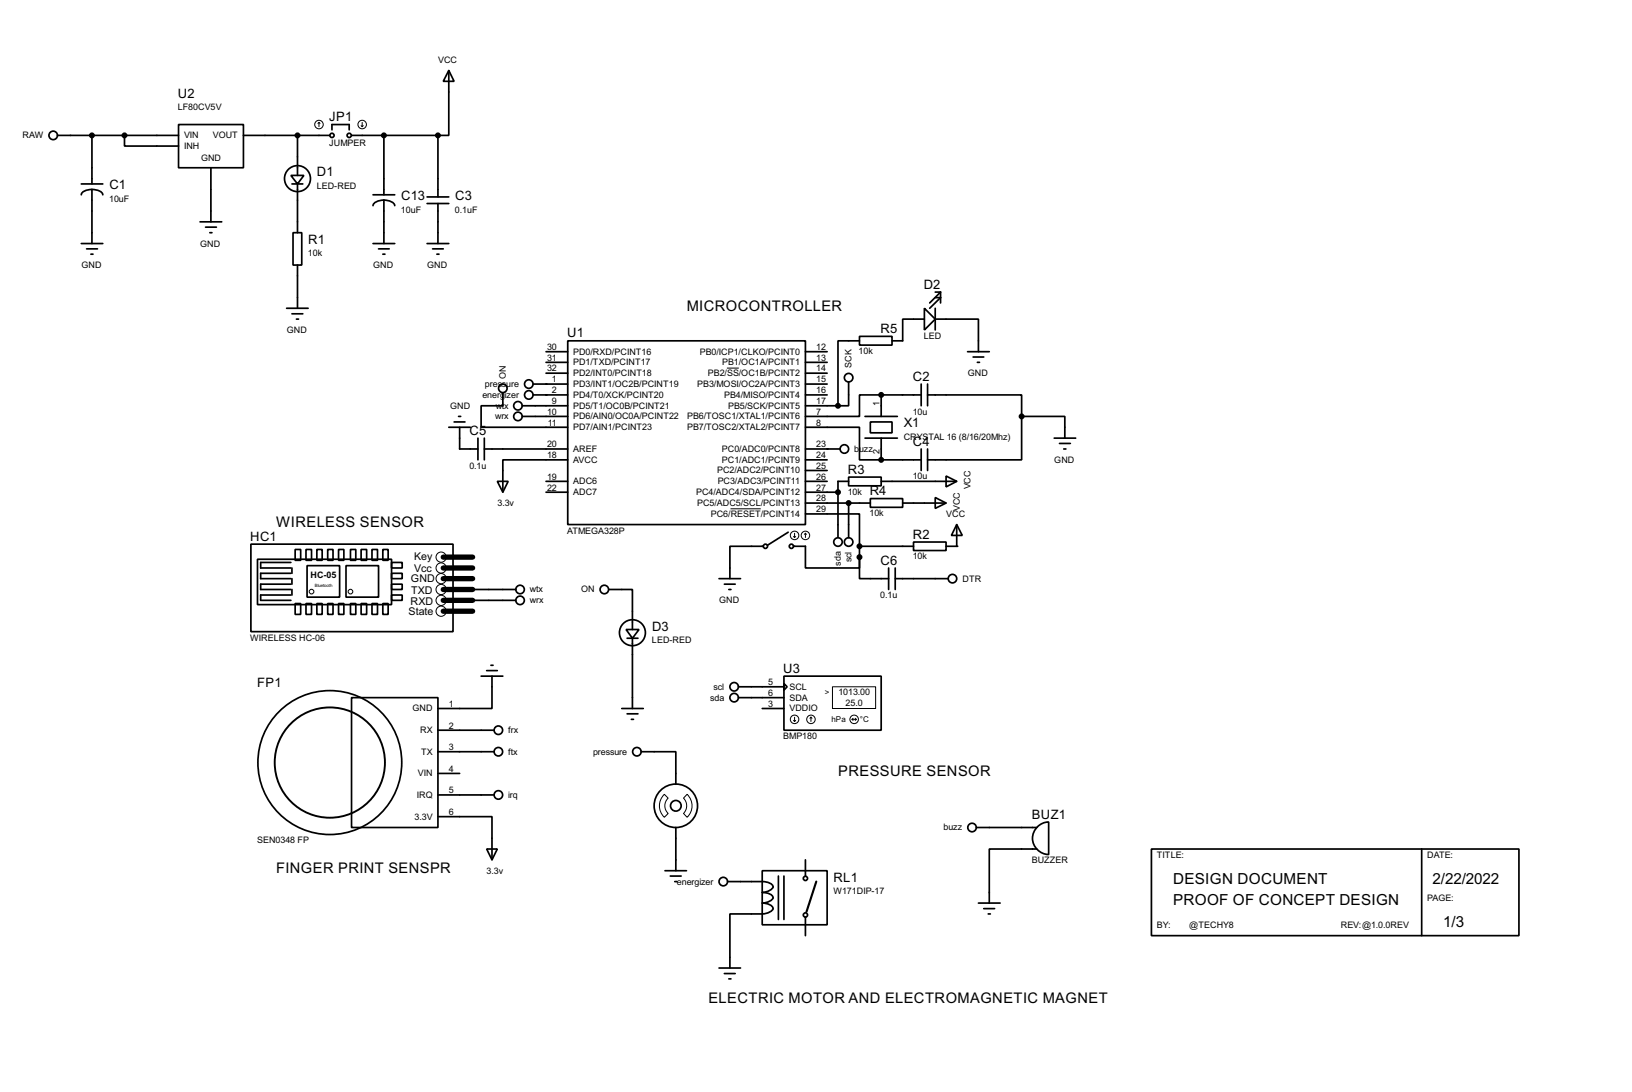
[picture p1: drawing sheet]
<svg xmlns="http://www.w3.org/2000/svg" width="383mm" height="256mm" viewBox="0 0 383 256" stroke-linecap="round" stroke-linejoin="round" font-family="sans-serif">
<g fill="none" stroke="#000" stroke-width=".4">
<path d="M105.5 16.6l1.2 2.5h-2.5zM105.5 16.6v15.2h-2.6M13.5 31.8h28.5M21.6 31.8v11.4M29.3 31.8v2.5h12.7M42 29.3h15.2v10.1h-15.2zM49.6 39.4v12.7M57.2 31.8h20.3M69.9 31.8v9.4M78 30.5v-1.2h4.1v1.2M82.6 31.8h20.3M90.2 31.8v14"/>
<path d="M102.9 31.8v14.5M19.1 43.2h5.1M19.1 57.2h5.1M20.4 58.5h2.5M21.4 59.7h.5M21.6 44.5h.6a2.03 2.03 0 0 1 2 1.3M21.6 44.5h-.6a2.01 2.01 0 0 0-1.9 1.3M21.6 44.5v12.7M47 52.1h5.1M48.3 53.4h2.6M49.3 54.7h.5M68.4 41.2h3l-1.5 2z"/>
<path d="M68.6 43.2h2.6M68.9 54.7h2v7.6h-2zM69.9 43.2v11.5M87.7 57.2h5.1M87.7 45.8h5.1M89 58.5h2.5M90 59.7h.5M90.2 47a2.37 2.37 0 0 1 2.6 1.3M90.2 47a2.37 2.37 0 0 0-2.5 1.3M90.2 47v10.2M100.4 57.2h5.1M100.4 47.8h5.1"/>
<path d="M100.4 46.3h5.1M101.7 58.5h2.5M102.7 59.7h.5M102.9 47.8v9.4M67.4 72.4h5M68.6 73.7h2.6M69.7 75h.5M69.9 62.3v10.1M202 79h7.6v2.1h-7.6zM217.2 72.4l2.6 2.6-2.6 2.5zM217.2 75h-5.1v5.1h-2.5M219.8 75h10.1v7.6"/>
<path d="M219.8 72.4v5.1M219.8 69.9h1.2l-2.5 2.5M219.8 68.6h1.2M221 68.6l-2.5 2.6M221 68.6v2.6M106.7 99.1h2.6M107.8 97.8h.5M118.2 92.3v3h-5.1v5.1h20.3M122.7 97.8h10.7M122.7 95.3h10.7M125.3 92.8h8.1M125.3 90.2h8.1"/>
<path d="M128.3 82.6h5.1M128.3 85.1h5.1M128.3 87.7h5.1M133.4 80.1h55.9v43.1h-55.9zM189.3 92.8h5.1M189.3 95.3h7.6M189.3 82.6h5.1M189.3 85.1h5.1M189.3 90.2h5.1M189.3 87.7h5.1M199.4 89.7v5.6h-2.5M202 80.1h-5.1v15.2"/>
<path d="M203.3 97.8h7.6M204.5 99.1h5.1v2.6h-5.1zM207.1 92.8h-5.1v5h-12.7M207.1 92.8v5M207.1 92.8h9.4M216.5 90.2v5.1M218 92.8h22.1v5M218 90.2v5.1M227.4 82.6h5.1M228.7 83.9h2.5M229.7 85.1h.5M240.1 97.8v10.2h-22.1"/>
<path d="M240.1 97.8h10.1v5.1M105.5 100.4h5M108 100.4v5.1h4.3M112.3 102.9v5.1M113.8 105.5h19.6M113.8 102.9v5.1M116.9 113.1h2.5l-1.2 2.5zM128.3 113.1h5.1M128.3 115.6h5.1M133.4 108h-15.2v7.6M189.3 100.4h12.7v7.6h5.1M189.3 108h5.1"/>
<path d="M189.3 113.1h5.1M189.3 118.2h15.2M189.3 115.6h7.6M189.3 105.5h8.1M189.3 110.5h5.1M199.4 112.1h7.7v2h-7.7zM199.4 113.1h-2.5v13.2M199.4 118.2v8.1M203.3 102.9h7.6M204.5 117.1h7.6v2.1h-7.6zM207.1 102.9v5.1M207.1 108h9.4"/>
<path d="M207.1 113.1h17.7M212.1 118.2h10.2M216.5 105.5v5M218 105.5v5M219.8 116.9l2.5 1.3-2.5 1.2zM222.3 111.8l2.5 1.3-2.5 1.3zM247.7 102.9h5.1M249 104.2h2.5M250 105.5h.5M59 127.8h47.5v20.6h-47.5zM60.5 131.4h31.5v10.6h-31.5zM68.4 134.7h-7.1v1.2h7.1"/>
<path d="M68.4 137.2h-7.1v1.3h7.1M68.4 139.8h-7.1v1.2h7.1M68.4 132.1h-7.1v1.3h7.1M68.6 133.4v1.3M68.6 135.9v1.3M68.6 138.5v1.3M69.4 129.1h1.3v2.5h-1.3zM71.9 129.1h1.3v2.5h-1.3zM72.2 132.9h7.6v7.4h-7.6zM74.5 129.1h1.2v2.5h-1.2zM77 129.1h1.3v2.5h-1.3zM79.6 129.1h1.2v2.5h-1.2z"/>
<path d="M81.3 132.9h7.7v7.4h-7.7zM82.4 129.1h1.2v2.5h-1.2zM84.9 129.1h1.3v2.5h-1.3zM87.4 129.1h1.3v2.5h-1.3zM90 129.1h1.2v2.5h-1.2zM92 132.1h2.5v1.3h-2.5zM92 134.7h2.5v1.2h-2.5zM92 137.2h2.5v1.3h-2.5zM92 139.8h2.5v1.2h-2.5zM109.8 138.5h11.4M143.1 138.5h5.5v9.4M169 135.9h5"/>
<path d="M170.2 137.2h2.6M171.3 138.5h.5M179.4 128.3h-7.9v7.6M185.2 125l-4.8 3.1M186.5 128.3h2.8v5.1h12.7v-2.5M189.3 120.7h12.7v7.6M202 130.9v5h6.8M202 128.3v2.6M202 128.3h12.7M208.8 133.4v5.1M210.4 135.9h12.4M210.4 133.4v5.1"/>
<path d="M214.7 127.3h7.6v2h-7.6zM224.8 123.2l1.3 2.6h-2.5zM224.8 123.2v5.1h-2.5M69.4 141.8h1.3v2.5h-1.3zM71.9 141.8h1.3v2.5h-1.3zM74.5 141.8h1.2v2.5h-1.2zM77 141.8h1.3v2.5h-1.3zM79.6 141.8h1.2v2.5h-1.2zM82.4 141.8h1.2v2.5h-1.2zM84.9 141.8h1.3v2.5h-1.3zM87.4 141.8h1.3v2.5h-1.3zM90 141.8h1.2v2.5h-1.2z"/>
<path d="M109.8 141h11.4M113.1 158.8h5.1M114.4 157.5h2.5M115.4 156.3h.5M115.6 158.8v7.6h-12.7M147.1 147.9h3.1l-1.6 2zM147.4 149.9h2.5M148.6 149.9v16.5M184.2 158.8h22.9v12.7h-22.9zM82.6 163.9h20.3v30.5h-20.3zM102.9 171.5h13.2M102.9 176.6h13.2"/>
<path d="M146.1 166.4h5.1M147.4 167.7h2.5M148.4 169h.5M150.7 176.6h8.1v7.6M173.5 161.3h10.7M173.5 163.9h10.7M179.1 166.4h5.1M184.2 160.6l.8 .7-.8 .8zM102.9 191.8h12.7v10.2M102.9 186.7h13.2M102.9 181.7h5.1M114.4 199.4h2.5l-1.3 2.6z"/>
<path d="M158.8 194.4v10.1M229.4 194.4h14.2M243.6 199.4h-11.1v12.7M243.8 194.2a3.8 3.8 0 0 1 2.6-1.1v7.6a3.8 3.8 0 0 1-3.5-2.4 3.8 3.8 0 0 1 .9-4.1zM270.6 199.4h86.3v20.4h-86.3zM334.1 199.4v20.4M156.3 204.5h5M157.5 205.8h2.6M158.6 207.1h.5M171 207.1h8.7a2.08 2.08 0 0 1 2 1.2 2.76 2.76 0 0 1-2.6 1.3h.6a2.08 2.08 0 0 1 2 1.3 2.75 2.75 0 0 1-2.6 1.2 2.37 2.37 0 0 1 2.6 1.3 2.75 2.75 0 0 1-2.6 1.3h-7.6v12.7M179.1 204.5h15.3v12.7h-15.3zM182.9 205.8v10.2"/>
<path d="M184.2 205.8v10.2M189.3 202v3.8M189.3 215.4v4.4M229.9 212.1h5.1M231.2 213.4h2.5M232.2 214.7h.5M169 227.4h5M170.2 228.7h2.6M171.3 229.9h.5"/>
<circle cx="12.5" cy="31.8" r="1"/>
<circle cx="78" cy="31.8" r=".5"/>
<circle cx="82" cy="31.8" r=".5"/>
<circle cx="69.9" cy="42" r="3.1"/>
<circle cx="118.1" cy="91.2" r="1"/>
<circle cx="121.7" cy="95.3" r="1"/>
<circle cx="121.7" cy="97.8" r="1"/>
<circle cx="124.2" cy="90.2" r="1"/>
<circle cx="124.2" cy="92.8" r="1"/>
<circle cx="199.4" cy="88.7" r="1"/>
<circle cx="198.4" cy="105.5" r="1"/>
<circle cx="122.2" cy="138.5" r="1"/>
<circle cx="142" cy="138.5" r="1"/>
<circle cx="179.8" cy="128.3" r=".5"/>
<circle cx="185.9" cy="128.3" r=".5"/>
<circle cx="196.9" cy="127.3" r="1"/>
<circle cx="199.4" cy="127.3" r="1"/>
<circle cx="223.8" cy="135.9" r="1"/>
<circle cx="122.2" cy="141" r="1"/>
<circle cx="148.6" cy="148.6" r="3.1"/>
<circle cx="77.5" cy="179.1" r="16.9"/>
<circle cx="117.1" cy="171.5" r="1"/>
<circle cx="117.1" cy="176.6" r="1"/>
<circle cx="149.6" cy="176.6" r="1"/>
<circle cx="172.5" cy="163.9" r="1"/>
<circle cx="172.5" cy="161.3" r="1"/>
<circle cx="117.1" cy="186.7" r="1"/>
<circle cx="158.8" cy="189.3" r="5.1"/>
<circle cx="158.8" cy="189.3" r="1.25"/>
<circle cx="228.4" cy="194.4" r="1"/>
<circle cx="169.9" cy="207.1" r="1"/>
<circle cx="189.2" cy="214.9" r=".5"/>
<circle cx="189.2" cy="206.3" r=".5"/>
</g>
<g fill="#000">
<circle cx="128.3" cy="92.8" r=".2"/>
<circle cx="128.3" cy="90.2" r=".2"/>
<circle cx="194.4" cy="105.5" r=".2"/>
<circle cx="224.8" cy="128.3" r=".2"/>
</g>
<g fill="#000" stroke="#000" stroke-width=".4">
<circle cx="21.6" cy="31.8" r=".5"/>
<circle cx="29.2" cy="31.8" r=".5"/>
<circle cx="69.9" cy="31.8" r=".5"/>
<circle cx="90.2" cy="31.8" r=".5"/>
<circle cx="102.9" cy="31.8" r=".5"/>
<circle cx="196.9" cy="95.3" r=".5"/>
<circle cx="207" cy="92.8" r=".5"/>
<circle cx="240" cy="97.8" r=".5"/>
<circle cx="196.9" cy="115.6" r=".5"/>
<circle cx="199.4" cy="118.2" r=".5"/>
<circle cx="207" cy="108" r=".5"/>
<circle cx="201.9" cy="130.9" r=".5"/>
<circle cx="201.9" cy="128.3" r=".5"/>
</g>
<g fill="none" stroke="#000" stroke-width=".23">
<path d="M75 28.8l-.3 .2M75 28.8l.2 .2M75 28.8v1M84.9 29.5l.2 .3M85.1 28.8v1M85.4 29.5l-.3 .3M170.8 86.5h2.8M171.7 119.5h7.1M186.5 126l.2 .3M186.7 125.3v1M187 126l-.3 .3M189.3 125.3l-.3 .2"/>
<path d="M189.3 125.3l.2 .2M189.3 125.3v1M186.5 169.2l.2 .3M186.7 168.5v1M187 169.2l-.3 .3M190.6 168.5l-.3 .2M190.6 168.5l.2 .2M190.6 168.5v1M195.6 161.3h10.2v5.1h-10.2zM200.2 169h1M200.2 169l.3 .2M200.5 168.7l-.3 .3"/>
<path d="M201 168.7l.2 .3M201.2 169l-.2 .2M156.1 186.6l.9 .9a2.45 2.45 0 0 0 0 3.6l-.9 .9a3.7 3.7 0 0 1 0-5.4zM161.5 186.6a3.7 3.7 0 0 1 0 5.4l-.9-.9a2.54 2.54 0 0 0 0-3.6z"/>
<circle cx="74.9" cy="29.3" r="1"/>
<circle cx="85.1" cy="29.3" r="1"/>
<circle cx="73.2" cy="139" r=".55"/>
<circle cx="82.3" cy="139" r=".55"/>
<circle cx="103.6" cy="130.9" r="1.2"/>
<circle cx="103.6" cy="133.4" r="1.2"/>
<circle cx="103.6" cy="138.5" r="1.2"/>
<circle cx="103.6" cy="135.9" r="1.2"/>
<circle cx="186.7" cy="125.8" r="1"/>
<circle cx="189.2" cy="125.8" r="1"/>
<circle cx="103.6" cy="141" r="1.2"/>
<circle cx="103.6" cy="143.6" r="1.2"/>
<circle cx="186.7" cy="169" r="1"/>
<circle cx="190.5" cy="169" r="1"/>
<circle cx="200.7" cy="169" r="1"/>
</g>
<circle cx="77.5" cy="179.1" r="13" fill="none" stroke="#000" stroke-width=".45"/>
<path d="M191.8 207.1l-2.3 7.1" fill="none" stroke="#000" stroke-width=".5"/>
<path d="M104.2 130.9h6.9M104.2 133.4h6.9M104.2 135.9h6.9M104.2 138.5h6.9M104.2 141h6.9M104.2 143.6h6.9" fill="none" stroke="#000" stroke-width="1.3"/>
<g font-size="4">
<text x="275.7" y="207.6">DESIGN DOCUMENT</text>
<text x="336.6" y="207.6">2/22/2022</text>
<text x="275.7" y="212.7">PROOF OF CONCEPT DESIGN</text>
<text x="339.1" y="217.7">1/3</text>
</g>
<g font-size="3.9">
<text x="161.4" y="73">MICROCONTROLLER</text>
<text x="64.9" y="123.8">WIRELESS SENSOR</text>
<text x="197" y="182.2">PRESSURE SENSOR</text>
<text x="64.9" y="205.1">FINGER PRINT SENSPR</text>
<text x="166.5" y="235.6">ELECTRIC MOTOR AND ELECTROMAGNETIC MAGNET</text>
</g>
<g font-size="3.4">
<text x="41.8" y="22.9">U2</text>
<text x="77.4" y="28.5">JP1</text>
<text x="74.5" y="41.5">D1</text>
<text x="25.7" y="44.5">C1</text>
<text x="94.3" y="47.1">C13</text>
<text x="107" y="47.1">C3</text>
<text x="72.4" y="57.2">R1</text>
<text x="217.1" y="67.8">D2</text>
<text x="133.3" y="79.3">U1</text>
<text x="206.9" y="78.2">R5</text>
<text x="214.5" y="89.4">C2</text>
<text x="212.4" y="100.4">X1</text>
<text x="110.4" y="102.1">C5</text>
<text x="214.5" y="104.7">C4</text>
<text x="199.3" y="111.3">R3</text>
<text x="204.4" y="116.3">R4</text>
<text x="58.8" y="127">HC1</text>
<text x="214.5" y="126.5">R2</text>
<text x="206.9" y="132.6">C6</text>
<text x="153.2" y="148.1">D3</text>
<text x="60.5" y="161.4">FP1</text>
<text x="184.1" y="158">U3</text>
<text x="242.5" y="192.3">BUZ1</text>
<text x="195.9" y="207.1">RL1</text>
</g>
<g font-size="2.8">
<text x="97.3" y="131.5">Key</text>
<text x="96.5" y="136.8">GND</text>
<text x="97.3" y="134.3">Vcc</text>
<text x="96.5" y="142.1">RXD</text>
<text x="96.6" y="139.6">TXD</text>
<text x="96" y="144.4">State</text>
</g>
<g font-size="2.4">
<text x="102.9" y="14.7">VCC</text>
<text x="41.8" y="25.8">LF80CV5V</text>
<text x="5.3" y="32.5">RAW</text>
<text x="43.2" y="32.5">VIN</text>
<text x="43.2" y="35">INH</text>
<text x="50" y="32.5">VOUT</text>
<text x="77.3" y="34.4">JUMPER</text>
<text x="47.2" y="37.7">GND</text>
<text x="25.7" y="47.4">10uF</text>
<text x="74.4" y="44.4">LED-RED</text>
<text x="94.2" y="50">10uF</text>
<text x="106.9" y="50">0.1uF</text>
<text x="47" y="57.9">GND</text>
<text x="19.1" y="62.9">GND</text>
<text x="72.4" y="60.2">10k</text>
<text x="87.7" y="62.9">GND</text>
<text x="100.4" y="62.9">GND</text>
<text x="67.4" y="78.2">GND</text>
<text x="128.6" y="82.2">30</text>
<text x="134.7" y="83.3">PD0/RXD/PCINT16</text>
<text x="164.4" y="83.3">PB0/ICP1/CLKO/PCINT0</text>
<text x="191.8" y="82.2">12</text>
<text x="201.8" y="83.2">10k</text>
<text x="217" y="79.6">LED</text>
<text x="118.9" y="88.9" transform="rotate(-90 118.9 88.9)">ON</text>
<text x="128.6" y="87.3">32</text>
<text x="128.6" y="84.7">31</text>
<text x="129.7" y="89.8">1</text>
<text x="134.7" y="88.4">PD2/INT0/PCINT18</text>
<text x="134.7" y="85.8">PD1/TXD/PCINT17</text>
<text x="166.3" y="88.4">PB2/SS/OC1B/PCINT2</text>
<text x="169.7" y="85.8">PB1/OC1A/PCINT1</text>
<text x="191.8" y="84.7">13</text>
<text x="191.8" y="89.8">15</text>
<text x="191.8" y="87.3">14</text>
<text x="200.1" y="86.4" transform="rotate(-90 200.1 86.4)">SCK</text>
<text x="227.4" y="88.4">GND</text>
<text x="113.4" y="93.5">energ</text>
<text x="114" y="90.9">pressure</text>
<text x="118.7" y="93.5">izer</text>
<text x="129.7" y="94.9">9</text>
<text x="129.7" y="92.4">2</text>
<text x="134.7" y="93.5">PD4/T0/XCK/PCINT20</text>
<text x="134.7" y="90.9">PD3/INT1/OC2B/PCINT19</text>
<text x="163.8" y="90.9">PB3/MOSI/OC2A/PCINT3</text>
<text x="170.1" y="93.5">PB4/MISO/PCINT4</text>
<text x="191.8" y="92.4">16</text>
<text x="191.8" y="94.9">17</text>
<text x="206.7" y="95.3" transform="rotate(-90 206.7 95.3)">1</text>
<text x="105.8" y="96">GND</text>
<text x="116.4" y="98.5">wrx</text>
<text x="116.5" y="96">wtx</text>
<text x="128.6" y="97.4">10</text>
<text x="128.7" y="100">11</text>
<text x="134.7" y="98.5">PD6/AIN0/OC0A/PCINT22</text>
<text x="134.7" y="96">PD5/T1/OC0B/PCINT21</text>
<text x="134.7" y="101.1">PD7/AIN1/PCINT23</text>
<text x="161.4" y="101.1">PB7/TOSC2/XTAL2/PCINT7</text>
<text x="161.4" y="98.5">PB6/TOSC1/XTAL1/PCINT6</text>
<text x="171.1" y="96">PB5/SCK/PCINT5</text>
<text x="191.8" y="100">8</text>
<text x="191.8" y="97.4">7</text>
<text x="214.5" y="97.4">10u</text>
<text x="128.6" y="107.6">18</text>
<text x="128.6" y="105.1">20</text>
<text x="134.7" y="106.2">AREF</text>
<text x="169.6" y="106.2">PC0/ADC0/PCINT8</text>
<text x="191.8" y="107.6">24</text>
<text x="191.8" y="105.1">23</text>
<text x="200.7" y="106.2">buzz</text>
<text x="206.7" y="106.6" transform="rotate(-90 206.7 106.6)">2</text>
<text x="212.3" y="103.4">CRYSTAL 16 (8/16/20Mhz)</text>
<text x="110.3" y="110.1">0.1u</text>
<text x="128.6" y="112.7">19</text>
<text x="134.7" y="108.7">AVCC</text>
<text x="134.7" y="113.8">ADC6</text>
<text x="168.5" y="111.2">PC2/ADC2/PCINT10</text>
<text x="168.6" y="113.8">PC3/ADC3/PCINT11</text>
<text x="169.6" y="108.7">PC1/ADC1/PCINT9</text>
<text x="191.8" y="112.7">26</text>
<text x="191.8" y="110.1">25</text>
<text x="214.5" y="112.6">10u</text>
<text x="247.7" y="108.7">GND</text>
<text x="116.9" y="118.9">3.3v</text>
<text x="128.6" y="115.2">22</text>
<text x="134.7" y="116.3">ADC7</text>
<text x="163.6" y="116.3">PC4/ADC4/SDA/PCINT12</text>
<text x="163.8" y="118.9">PC5/ADC5/SCL/PCINT13</text>
<text x="191.8" y="117.8">28</text>
<text x="191.8" y="115.2">27</text>
<text x="199.2" y="116.2">10k</text>
<text x="228" y="115" transform="rotate(-90 228 115)">VCC</text>
<text x="133.2" y="125.3">ATMEGA328P</text>
<text x="167" y="121.4">PC6/RESET/PCINT14</text>
<text x="191.8" y="120.3">29</text>
<text x="204.3" y="121.3">10k</text>
<text x="222.3" y="121.4">VCC</text>
<text x="225.5" y="120.1" transform="rotate(-90 225.5 120.1)">VCC</text>
<text x="214.5" y="131.4">10k</text>
<text x="73" y="135.9">HC-05</text>
<text x="197.6" y="132.8" transform="rotate(-90 197.6 132.8)">sda</text>
<text x="200.1" y="132.1" transform="rotate(-90 200.1 132.1)">scl</text>
<text x="226.1" y="136.6">DTR</text>
<text x="124.5" y="139.2">wtx</text>
<text x="124.5" y="141.7">wrx</text>
<text x="136.6" y="139.2">ON</text>
<text x="169" y="141.7">GND</text>
<text x="206.9" y="140.6">0.1u</text>
<text x="58.8" y="150.5">WIRELESS HC-06</text>
<text x="153.2" y="151.1">LED-RED</text>
<text x="180.5" y="160.9">5</text>
<text x="96.9" y="167.1">GND</text>
<text x="105.5" y="166">1</text>
<text x="166.9" y="164.6">sda</text>
<text x="167.7" y="162">scl</text>
<text x="180.5" y="163.5">6</text>
<text x="180.5" y="166">3</text>
<text x="185.5" y="164.6">SDA</text>
<text x="185.5" y="162">SCL</text>
<text x="185.5" y="167.1">VDDIO</text>
<text x="197" y="163.3">1013.00</text>
<text x="198.7" y="165.9">25.0</text>
<text x="98.7" y="172.2">RX</text>
<text x="105.5" y="171.1">2</text>
<text x="119.4" y="172.2">frx</text>
<text x="184" y="173.6">BMP180</text>
<text x="98.9" y="177.3">TX</text>
<text x="105.5" y="176.2">3</text>
<text x="119.4" y="177.3">ftx</text>
<text x="139.4" y="177.3">pressure</text>
<text x="98.2" y="182.4">VIN</text>
<text x="105.5" y="181.3">4</text>
<text x="97.9" y="187.4">IRQ</text>
<text x="105.5" y="186.3">5</text>
<text x="105.5" y="191.4">6</text>
<text x="119.4" y="187.4">irq</text>
<text x="97.4" y="192.5">3.3V</text>
<text x="221.7" y="195.1">buzz</text>
<text x="60.4" y="198.1">SEN0348 FP</text>
<text x="242.4" y="202.8">BUZZER</text>
<text x="271.8" y="201.6">TITLE:</text>
<text x="335.3" y="201.6">DATE:</text>
<text x="114.4" y="205.2">3.3v</text>
<text x="159.1" y="207.8">energizer</text>
<text x="195.8" y="210">W171DIP-17</text>
<text x="335.3" y="211.7">PAGE:</text>
<text x="271.8" y="218.1">BY:</text>
<text x="279.5" y="218.1">@TECHY8</text>
<text x="315" y="218.1">REV:@1.0.0REV</text>
</g>
<g font-size="2.1">
<text x="193.8" y="163.3">&gt;</text>
<text x="195.4" y="169.6">hPa</text>
<text x="202.1" y="169.6">°C</text>
</g>
<text font-size="1.2" x="74" y="137.8">Bluetooth</text>
</svg>
